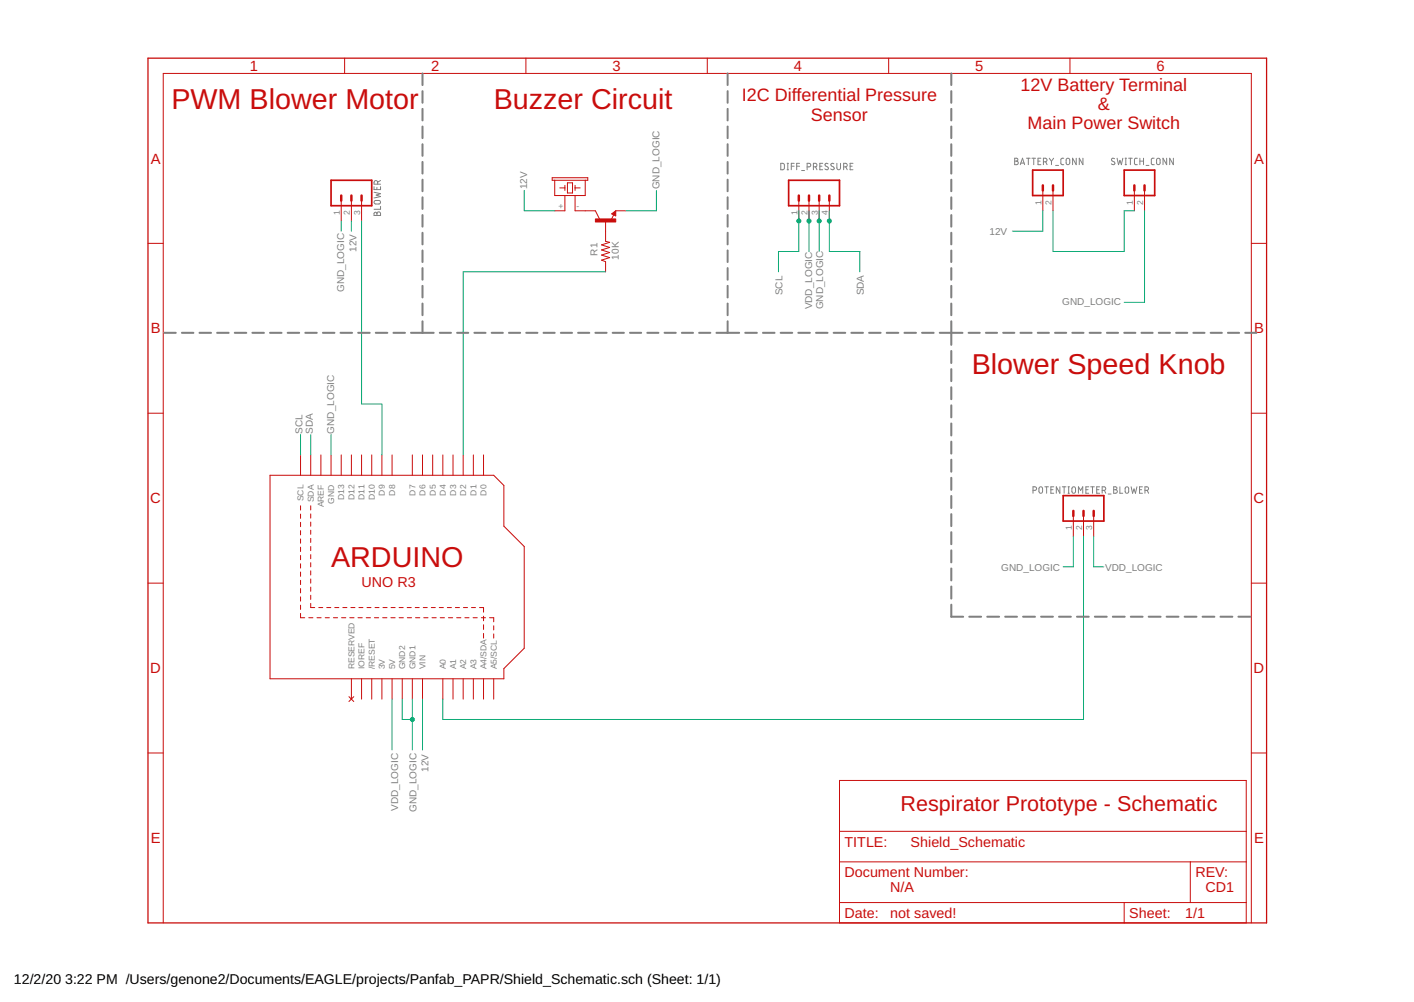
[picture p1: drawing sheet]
<svg xmlns="http://www.w3.org/2000/svg" width="353mm" height="250mm" viewBox="0 0 353 250" stroke-linecap="round" stroke-linejoin="round" font-family="sans-serif">
<g fill="none" stroke="#808080" stroke-width=".25">
<path d="M253.4 39.5h.5a.36 .36 0 0 1 .3 .4 .36 .36 0 0 1-.3 .3 .44 .44 0 0 1 .4 .5 .44 .44 0 0 1-.4 .4h-.5zM256.3 39.5h1M256.8 39.5v1.6M257.7 39.5h.9M258.2 39.5v1.6M259.9 39.5h-.7v1.6h.7M262 39.5l.6 .8M263.1 39.5l-.5 .8M265.7 39.5h-.5l-.3 .4 .1 1 .7 .2M266.4 39.6l.3-.1 .3 .1 .2 1.1a.46 .46 0 0 1-.5 .4 .46 .46 0 0 1-.4-.4zM268.8 39.5v1.6l-.9-1.6v1.6M270.4 39.5v1.6l-.9-1.6v1.6"/>
<path d="M278.3 39.6a.41 .41 0 0 0-.6 0 .41 .41 0 0 0 0 .6l.6 .2a.44 .44 0 0 1-.1 .7 .44 .44 0 0 1-.7-.2M279 39.5l.3 1.6 .4-1.1 .4 1.1 .3-1.6M281 39.5h.3M281.2 39.5v1.6M281.9 39.5h.9M282.3 39.5v1.6M284 39.5h-.5l-.2 .4v1l.2 .2h.5M284.7 39.5v1.6M285.6 39.5v1.6M288.2 39.5h-.4l-.3 .4v1l.7 .2M289 39.6l.3-.1 .3 .1 .1 1.1a.44 .44 0 0 1-.4 .4 .44 .44 0 0 1-.5-.4zM291.4 39.5v1.6l-1-1.6v1.6"/>
<path d="M293 39.5v1.6l-.9-1.6v1.6M93.4 46.6v.7h1.6v-.7M93.4 48l1.6 .3-1 .4 1 .4-1.6 .3M93.5 53.1l.4-.1 .2 .3a.46 .46 0 0 1 .5-.4 .46 .46 0 0 1 .4 .4v.5h-1.6zM93.5 50.2l1.1-.2a.44 .44 0 0 1 .4 .5 .44 .44 0 0 1-.4 .4l-1.1-.1-.1-.3zM94.1 46.8v.5M94.1 53.3v.5M94.3 46v-.5a.46 .46 0 0 0-.4-.4 .46 .46 0 0 0-.5 .4v.5h1.6M95 51.5v.7h-1.6M95 45.1l-.7 .3M195 40.8h.6l.3 .2v.9l-.3 .5h-.6zM196.6 40.8h.3"/>
<path d="M196.6 42.4h.3M196.7 40.8v1.6M197.6 41.5h.7M198.3 40.8h-.7v1.6M199 41.5h.7M199.7 40.8h-.7v1.6M200.2 42.6h.7M201.6 41.7h.4a.44 .44 0 0 0 .5-.5 .44 .44 0 0 0-.5-.4h-.4v1.6M203.1 41.7h.5a.44 .44 0 0 0 .4-.5 .44 .44 0 0 0-.4-.4h-.5v1.6M203.7 41.7l.3 .7M204.7 41.5h.6M205.5 40.8h-.8v1.6h.8"/>
<path d="M206.8 40.9a.41 .41 0 0 0-.6-.1 .41 .41 0 0 0-.1 .6l.6 .3a.44 .44 0 0 1 0 .7 .44 .44 0 0 1-.7-.2M208.3 40.9a.41 .41 0 0 0-.6-.1 .41 .41 0 0 0-.1 .6l.6 .3a.44 .44 0 0 1-.1 .7 .44 .44 0 0 1-.6-.2M209 40.8v1.1a.46 .46 0 0 0 .5 .5 .46 .46 0 0 0 .4-.5v-1.1M210.7 41.7h.4a.44 .44 0 0 0 .5-.5 .44 .44 0 0 0-.5-.4h-.4v1.6M211.2 41.7l.4 .7M212.3 41.5h.5M213 40.8h-.7v1.6h.7M253.4 40.2h.5M254.8 41.1l.6-1.6 .5 1.6M254.9 40.7h.9M259.2 40.2h.6M260.6 40.4h.4a.44 .44 0 0 0 .5-.5 .44 .44 0 0 0-.5-.4h-.4v1.6"/>
<path d="M261.1 40.4l.4 .7M262.6 40.3v.8M263.6 41.3h.8M281 41.1h.3M284.7 40.2h.9M286.2 41.3h.7M258 122.4h.4a.44 .44 0 0 0 .5-.4 .44 .44 0 0 0-.5-.5h-.4v1.6M259.6 121.6l.3-.1 .3 .1 .2 1.1a.46 .46 0 0 1-.5 .4 .46 .46 0 0 1-.4-.4zM260.9 121.5h.9M261.4 121.5v1.6M262.4 122.2h.6M263.2 121.5h-.8v1.6h.8"/>
<path d="M264.7 121.5v1.6l-.9-1.6v1.6M265.3 121.5h.9M265.7 121.5v1.6M266.7 121.5h.4M266.7 123.1h.4M266.9 121.5v1.6M267.8 121.6l.3-.1 .4 .1 .1 1.1a.46 .46 0 0 1-.5 .4 .46 .46 0 0 1-.4-.4zM269.3 123.1v-1.6l.6 .9 .5-.9v1.6M271.2 122.2h.5M271.9 121.5h-.7v1.6h.7M272.4 121.5h.9M272.8 121.5v1.6"/>
<path d="M273.9 122.2h.5M274.6 121.5h-.7v1.6h.7M275.3 122.4h.4a.44 .44 0 0 0 .5-.4 .44 .44 0 0 0-.5-.5h-.4v1.6M275.8 122.4l.4 .7M276.8 123.3h.7M278.1 121.5h.5a.36 .36 0 0 1 .4 .4 .36 .36 0 0 1-.4 .3 .44 .44 0 0 1 .4 .5 .44 .44 0 0 1-.4 .4h-.5zM278.1 122.2h.5M279.7 121.5v1.6h.7M281.1 121.6l.3-.1 .3 .1 .2 1.1a.44 .44 0 0 1-.5 .4 .44 .44 0 0 1-.4-.4zM282.5 121.5l.4 1.6 .3-1.1 .4 1.1 .3-1.6M284.6 122.2h.5M285.3 121.5h-.7v1.6h.7"/>
<path d="M285.9 122.4h.5a.44 .44 0 0 0 .5-.4 .44 .44 0 0 0-.5-.5h-.5v1.6M286.5 122.4l.4 .7"/>
</g>
<g fill="none" stroke="#c90d0c" stroke-width=".25">
<path d="M86.1 14.5v3.8M131.3 14.5v3.8M176.6 14.5v3.8M221.9 14.5v3.8M267.2 14.5v3.8M85.2 50.1v5.1M87.8 50.1v5.1M90.3 50.1v5.1M137.9 44.4h8.9v.6h-8.9zM138.5 45v3.8h7.7v-3.8M139.8 46.9h1.3M141.1 48.8v3.8h-2.6"/>
<path d="M141.1 46.3v1.2M141.7 45.6h1.3v2.6h-1.3zM143.6 48.8v3.8h5.1l1 2.1M143.6 46.9h1.3M143.6 46.3v1.2M151.2 55.2v5l1.1 .3-2.1 .6 2.1 .7-2.1 .6 2.1 .6-2.1 .7 2.1 .6-2.1 .6 1 .4v2.6M152.8 53.4l1-.8v1.3zM153.3 53.6l-.6 1.2M153.3 53.4l.2-.1v.3l-.5-.2 .6-.5v.7M153.8 52.6h2.5M199.5 50.1v5.1M202 50.1v5.1"/>
<path d="M204.6 50.1v5.1M207.1 50.1v5.1M260.4 47.5v5.1M263 47.5v5.1M283.3 47.5v5.1M285.8 47.5v5.1M37 60.7h3.8M312.5 60.7h3.8M37 103.1h3.8M67.4 118.6h55.9l2.5 2.6v10.1l5.1 5.1v25.4l-5.1 5.1v2.5h-58.4zM75.1 113.6v5M77.6 113.6v5"/>
<path d="M80.1 113.6v5M82.7 113.6v5M85.2 113.6v5M87.8 113.6v5M90.3 113.6v5M92.8 113.6v5M95.4 113.6v5M97.9 113.6v5M103 113.6v5M105.5 113.6v5M108.1 113.6v5M110.6 113.6v5"/>
<path d="M113.1 113.6v5M115.7 113.6v5M118.2 113.6v5M120.8 113.6v5M312.5 103.1h3.8M75.1 126.3v1M75.1 128.3v1.1M75.1 130.4v1.1M75.1 132.5v1M75.1 134.5v1.1M75.1 136.6v1.1M75.1 138.7v1"/>
<path d="M77.6 126.3v1M77.6 128.3v1M77.6 130.3v1.1M77.6 132.4v1M77.6 134.4v1M77.6 136.4v1M77.6 138.5v1M268.1 128.8v5.1M270.6 128.8v5.1M273.1 128.8v5.1M37 145.6h3.8M75.1 140.7v1.1"/>
<path d="M75.1 142.8v1.1M75.1 144.9v1M75.1 146.9v1.1M75.1 149v1.1M75.1 151.1v1M75.1 153.1v1.1h1M77.1 154.2h1M77.6 140.5v1M77.6 142.5v1M77.6 144.5v1.1M77.6 146.6v1M77.6 148.6v1"/>
<path d="M77.6 150.6v1.1h1M79.2 154.2h1M79.6 151.7h1M81.2 154.2h1.1M81.6 151.7h1M83.3 154.2h1M83.6 151.7h1M85.3 154.2h1.1M85.6 151.7h1M87.4 154.2h1M87.6 151.7h1M89.4 154.2h1.1"/>
<path d="M89.6 151.7h1M91.5 154.2h1M91.7 151.7h.9M93.5 154.2h1.1M93.7 151.7h1M95.6 154.2h1M95.7 151.7h1M97.6 154.2h1.1M97.7 151.7h1M99.7 154.2h1M99.7 151.7h1M101.7 151.7h1"/>
<path d="M101.7 154.2h1.1M103.7 151.7h1M103.8 154.2h1M105.7 151.7h1M105.8 154.2h1.1M107.7 151.7h1M107.9 154.2h1M109.7 151.7h1M109.9 154.2h1.1M111.7 151.7h1M112 154.2h1.1M113.7 151.7h1"/>
<path d="M114 154.2h1.1M115.7 151.7h1.1M116.1 154.2h1M117.8 151.7h.9M118.2 154.2h1M119.8 151.7h1v1.1M120.2 154.2h1M120.8 153.8v1.2M120.8 156v1.1M120.8 158.1v1.2M122.3 154.2h1v1M123.3 156.2v1"/>
<path d="M123.3 158.2v1.1M312.5 145.6h3.8M87.1 173.9l1.2 1.2M87.8 169.4v5.1M88.3 173.9l-1.2 1.2M90.3 169.4v5.1M92.8 169.4v5.1M95.4 169.4v5.1M97.9 169.4v5.1M100.5 169.4v5.1M103 169.4v5.1M105.5 169.4v5.1"/>
<path d="M110.6 169.4v5.1M113.1 169.4v5.1M115.7 169.4v5.1M118.2 169.4v5.1M120.8 169.4v5.1M123.3 169.4v5.1M37 188h3.8M209.7 194.8h101.5v35.6h-101.5zM312.5 188h3.8M209.7 215.1h101.5M209.7 207.5h101.5M297.3 215.1v10.2"/>
<path d="M40.8 230.4v-212.1h271.7v212.1M209.7 225.3h101.5M280.8 225.3v5.1"/>
</g>
<path d="M82.7 45h10.1v6.4h-10.1zM197 45h12.7v6.4h-12.7zM257.9 42.5h7.6v6.3h-7.6zM280.8 42.5h7.6v6.3h-7.6zM265.5 123.7h10.2v6.4h-10.2z" fill="none" stroke="#c90d0c" stroke-width=".42"/>
<g fill="none" stroke="#c90d0c" stroke-width=".61">
<path d="M85.2 48.8v1.3M87.8 48.8v1.3M90.3 48.8v1.3M199.5 48.8v1.3M202 48.8v1.3M204.6 48.8v1.3M207.1 48.8v1.3M260.4 46.3v1.2M263 46.3v1.2M283.3 46.3v1.2M285.8 46.3v1.2M268.1 127.5v1.3"/>
<path d="M270.6 127.5v1.3M273.1 127.5v1.3"/>
</g>
<path d="M148.7 54.7h5.1v.7h-5.1z" fill="#c90d0c" stroke="#c90d0c" stroke-width=".25"/>
<path d="M37 14.5h279.3v215.9h-279.3z" fill="none" stroke="#c90d0c" stroke-width=".32"/>
<g fill="none" stroke="#0dab76" stroke-width=".25">
<path d="M85.2 55.2v2.5M87.8 55.2v2.5M90.3 55.2v45.7h5.1v12.7M130.9 47.5v5.1h7.6M163.9 47.5v5.1h-7.6M199.5 52.6v10.2h-5.1v5.1M202 52.6v10.2M204.6 52.6v10.2M207.1 52.6v10.2h7.6v5.1M260.4 52.6v5.1h-7.6M263 52.6v10.2h17.8v-10.2h2.5M285.8 52.6v22.9h-5"/>
<path d="M151.2 67.9h-35.5v45.7M75.1 108.5v5.1M77.6 108.5v5.1M82.7 108.5v5.1M268.1 133.9v7.6h-2.6M270.6 133.9v45.7h-160v-5.1M273.1 133.9v7.6h2.6M97.9 174.5v12.7M100.5 174.5v5.1h2.5M103 174.5v12.7M105.5 174.5v12.7"/>
</g>
<g fill="#0dab76" stroke="#0dab76" stroke-width=".25">
<circle cx="204.6" cy="55.2" r=".51"/>
<circle cx="103" cy="179.6" r=".51"/>
<circle cx="199.5" cy="55.2" r=".51"/>
<circle cx="207.1" cy="55.2" r=".51"/>
<circle cx="202" cy="55.2" r=".51"/>
</g>
<g fill="none" stroke="#808080" stroke-width=".51">
<path d="M105.5 18.3v2.9M181.7 18.3v2.9M237.6 18.3v2.9M105.5 22.8v2.9M105.5 27.2v2.9M105.5 31.6v2.9M105.5 36v2.9M181.7 22.8v2.9M181.7 27.2v2.9M181.7 31.6v2.9M181.7 36v2.9M237.6 22.8v2.9"/>
<path d="M237.6 27.2v2.9M237.6 31.6v2.9M237.6 36v2.9M105.5 40.4v2.9M105.5 44.9v2.8M105.5 49.3v2.9M105.5 53.7v2.9M105.5 58.1v2.9M181.7 40.4v2.9M181.7 44.9v2.8M181.7 49.3v2.9M181.7 53.7v2.9"/>
<path d="M181.7 58.1v2.9M237.6 40.4v2.9M237.6 44.9v2.8M237.6 49.3v2.9M237.6 53.7v2.9M237.6 58.1v2.9M105.5 62.5v2.9M105.5 66.9v2.9M105.5 71.4v2.9M105.5 75.8v2.9M181.7 62.5v2.9M181.7 66.9v2.9"/>
<path d="M181.7 71.4v2.9M181.7 75.8v2.9M237.6 62.5v2.9M237.6 66.9v2.9M237.6 71.4v2.9M237.6 75.8v2.9M41 83.1h2.9M45.4 83.1h2.9M49.8 83.1h2.9M54.2 83.1h2.9M58.6 83.1h2.9M63 83.1h2.9"/>
<path d="M67.4 83.1h2.9M71.8 83.1h2.9M76.2 83.1h2.9M80.6 83.1h2.9M85 83.1h2.9M89.5 83.1h2.8M93.9 83.1h2.8M98.3 83.1h2.8M102.6 83.1h5.7M105.5 80.2v2.9M109.8 83.1h2.8M114.2 83.1h2.7"/>
<path d="M118.5 83.1h2.8M122.8 83.1h2.8M127.1 83.1h2.8M131.4 83.1h2.8M135.7 83.1h2.8M140.1 83.1h2.8M144.4 83.1h2.8M148.7 83.1h2.8M153 83.1h2.8M157.3 83.1h2.8M161.6 83.1h2.8M166 83.1h2.8"/>
<path d="M170.3 83.1h2.8M174.6 83.1h2.8M178.9 83.1h5.7M181.7 80.2v2.9M186.1 83.1h2.9M190.5 83.1h2.9M195 83.1h2.8M199.4 83.1h2.9M203.8 83.1h2.9M208.2 83.1h2.9M212.6 83.1h2.9M217 83.1h2.9"/>
<path d="M221.4 83.1h2.9M225.9 83.1h2.8M230.3 83.1h2.9M234.7 83.1h5.7M237.6 80.2v5.9M237.6 87.6v3M237.6 92.1v3M237.6 96.7v3M241.9 83.1h2.8M246.2 83.1h2.8M250.5 83.1h2.8M254.8 83.1h2.8"/>
<path d="M259.2 83.1h2.8M263.5 83.1h2.8M267.8 83.1h2.8M272.1 83.1h2.8M276.4 83.1h2.8M280.8 83.1h2.7M285.1 83.1h2.8M289.4 83.1h2.8M293.7 83.1h2.8M298 83.1h2.8M302.3 83.1h2.8M306.7 83.1h2.8"/>
<path d="M311 83.1h2.8M237.6 101.2v3M237.6 105.7v3M237.6 110.2v3M237.6 114.7v3.1M237.6 119.3v3M237.6 123.8v3M237.6 128.3v3M237.6 132.8v3M237.6 137.4v3M237.6 141.9v3M237.6 146.4v3"/>
<path d="M237.6 150.9v3h2.9M242.1 153.9h2.9M246.5 153.9h3M251 153.9h3M255.5 153.9h3M260 153.9h3M264.5 153.9h2.9M269 153.9h2.9M273.4 153.9h3M277.9 153.9h3M282.4 153.9h2.9M286.9 153.9h2.9"/>
<path d="M291.4 153.9h2.9M295.8 153.9h3M300.3 153.9h3M304.8 153.9h3M309.3 153.9h3"/>
</g>
<g font-size="7.2" fill="#c90d0c">
<text x="42.8" y="27.2">PWM Blower Motor</text>
<text x="123.3" y="27.2">Buzzer Circuit</text>
<text x="242.7" y="93.2">Blower Speed Knob</text>
<text x="82.7" y="141.5">ARDUINO</text>
</g>
<text font-size="5.4" fill="#c90d0c" x="224.9" y="202.4">Respirator Prototype - Schematic</text>
<g font-size="4.5" fill="#c90d0c">
<text x="254.9" y="22.8">12V Battery Terminal</text>
<text x="185.3" y="25.3">I2C Differential Pressure</text>
<text x="274.2" y="27.5">&amp;</text>
<text x="202.5" y="30.1">Sensor</text>
<text x="256.6" y="32.3">Main Power Switch</text>
</g>
<g font-size="3.7" fill="#c90d0c">
<text x="62.4" y="17.7">1</text>
<text x="107.7" y="17.7">2</text>
<text x="153" y="17.7">3</text>
<text x="198.3" y="17.7">4</text>
<text x="243.6" y="17.7">5</text>
<text x="288.8" y="17.7">6</text>
<text x="37.6" y="40.8">A</text>
<text x="313.2" y="40.8">A</text>
<text x="37.6" y="83.2">B</text>
<text x="313.2" y="83.2">B</text>
<text x="37.5" y="125.6">C</text>
<text x="313.1" y="125.6">C</text>
<text x="37.5" y="168.1">D</text>
<text x="313.1" y="168.1">D</text>
<text x="37.6" y="210.5">E</text>
<text x="313.2" y="210.5">E</text>
</g>
<g font-size="3.6" fill="#c90d0c">
<text x="90.3" y="146.6">UNO R3</text>
<text x="210.9" y="211.3">TITLE:</text>
<text x="227.4" y="211.3">Shield_Schematic</text>
<text x="210.9" y="219">Document Number:</text>
<text x="298.5" y="219">REV:</text>
<text x="222.3" y="222.8">N/A</text>
<text x="301.1" y="222.8">CD1</text>
<text x="210.9" y="229.1">Date:</text>
<text x="222.3" y="229.1">not saved!</text>
<text x="282" y="229.1">Sheet:</text>
<text x="296" y="229.1">1/1</text>
</g>
<g font-size="3.5">
<text x="3.5" y="245.6">12/2/20</text>
<text x="16.3" y="245.6">3:22 PM /Users/genone2/Documents/EAGLE/projects/Panfab_PAPR/Shield_Schematic.sch (Sheet: 1/1)</text>
</g>
<g font-size="2.5" fill="#808080">
<text x="131.7" y="47.3" transform="rotate(-90 131.7 47.3)">12V</text>
<text x="164.7" y="47.3" transform="rotate(-90 164.7 47.3)">GND_LOGIC</text>
<text x="247.1" y="58.7">12V</text>
<text x="89" y="62.9" transform="rotate(-90 89 62.9)">12V</text>
<text x="149.2" y="63.8" transform="rotate(-90 149.2 63.8)">R1</text>
<text x="154.5" y="64.8" transform="rotate(-90 154.5 64.8)">10K</text>
<text x="86" y="72.9" transform="rotate(-90 86 72.9)">GND_LOGIC</text>
<text x="195.4" y="73.7" transform="rotate(-90 195.4 73.7)">SCL</text>
<text x="202.8" y="77.2" transform="rotate(-90 202.8 77.2)">VDD_LOGIC</text>
<text x="205.6" y="77.2" transform="rotate(-90 205.6 77.2)">GND_LOGIC</text>
<text x="215.7" y="73.8" transform="rotate(-90 215.7 73.8)">SDA</text>
<text x="265.3" y="76.2">GND_LOGIC</text>
<text x="75.6" y="108.2" transform="rotate(-90 75.6 108.2)">SCL</text>
<text x="78.1" y="108.2" transform="rotate(-90 78.1 108.2)">SDA</text>
<text x="83.4" y="108.2" transform="rotate(-90 83.4 108.2)">GND_LOGIC</text>
<text x="250" y="142.5">GND_LOGIC</text>
<text x="276" y="142.5">VDD_LOGIC</text>
<text x="107" y="192.7" transform="rotate(-90 107 192.7)">12V</text>
<text x="99.4" y="202.4" transform="rotate(-90 99.4 202.4)">VDD_LOGIC</text>
<text x="104" y="202.7" transform="rotate(-90 104 202.7)">GND_LOGIC</text>
</g>
<g font-size="2.1" fill="#808080">
<text x="84.9" y="53.6" transform="rotate(-90 84.9 53.6)">1</text>
<text x="87.4" y="53.6" transform="rotate(-90 87.4 53.6)">2</text>
<text x="89.9" y="53.6" transform="rotate(-90 89.9 53.6)">3</text>
<text x="139.5" y="52.3">+</text>
<text x="144" y="52.3">-</text>
<text x="199.1" y="53.6" transform="rotate(-90 199.1 53.6)">1</text>
<text x="201.7" y="53.6" transform="rotate(-90 201.7 53.6)">2</text>
<text x="204.2" y="53.6" transform="rotate(-90 204.2 53.6)">3</text>
<text x="206.8" y="53.6" transform="rotate(-90 206.8 53.6)">4</text>
<text x="260.1" y="51.1" transform="rotate(-90 260.1 51.1)">1</text>
<text x="262.6" y="51.1" transform="rotate(-90 262.6 51.1)">2</text>
<text x="282.9" y="51.1" transform="rotate(-90 282.9 51.1)">1</text>
<text x="285.5" y="51.1" transform="rotate(-90 285.5 51.1)">2</text>
<text x="75.8" y="125.1" transform="rotate(-90 75.8 125.1)">SCL</text>
<text x="78.4" y="125.4" transform="rotate(-90 78.4 125.4)">SDA</text>
<text x="83.4" y="125.7" transform="rotate(-90 83.4 125.7)">GND</text>
<text x="86" y="124.9" transform="rotate(-90 86 124.9)">D13</text>
<text x="88.5" y="124.9" transform="rotate(-90 88.5 124.9)">D12</text>
<text x="91.1" y="124.7" transform="rotate(-90 91.1 124.7)">D11</text>
<text x="93.6" y="124.9" transform="rotate(-90 93.6 124.9)">D10</text>
<text x="96.1" y="123.7" transform="rotate(-90 96.1 123.7)">D9</text>
<text x="98.7" y="123.7" transform="rotate(-90 98.7 123.7)">D8</text>
<text x="103.7" y="123.7" transform="rotate(-90 103.7 123.7)">D7</text>
<text x="106.3" y="123.7" transform="rotate(-90 106.3 123.7)">D6</text>
<text x="108.8" y="123.7" transform="rotate(-90 108.8 123.7)">D5</text>
<text x="111.4" y="123.7" transform="rotate(-90 111.4 123.7)">D4</text>
<text x="113.9" y="123.7" transform="rotate(-90 113.9 123.7)">D3</text>
<text x="116.4" y="123.7" transform="rotate(-90 116.4 123.7)">D2</text>
<text x="119" y="123.7" transform="rotate(-90 119 123.7)">D1</text>
<text x="121.5" y="123.7" transform="rotate(-90 121.5 123.7)">D0</text>
<text x="80.9" y="126.7" transform="rotate(-90 80.9 126.7)">AREF</text>
<text x="267.7" y="132.3" transform="rotate(-90 267.7 132.3)">1</text>
<text x="270.2" y="132.3" transform="rotate(-90 270.2 132.3)">2</text>
<text x="272.8" y="132.3" transform="rotate(-90 272.8 132.3)">3</text>
<text x="88.5" y="167.1" transform="rotate(-90 88.5 167.1)">RESERVED</text>
<text x="91.1" y="167.1" transform="rotate(-90 91.1 167.1)">IOREF</text>
<text x="93.6" y="167.1" transform="rotate(-90 93.6 167.1)">/RESET</text>
<text x="96.1" y="167.1" transform="rotate(-90 96.1 167.1)">3V</text>
<text x="98.7" y="167.1" transform="rotate(-90 98.7 167.1)">5V</text>
<text x="101.2" y="167.1" transform="rotate(-90 101.2 167.1)">GND2</text>
<text x="103.7" y="167.1" transform="rotate(-90 103.7 167.1)">GND1</text>
<text x="106.3" y="167.1" transform="rotate(-90 106.3 167.1)">VIN</text>
<text x="111.4" y="167.1" transform="rotate(-90 111.4 167.1)">A0</text>
<text x="113.9" y="167.1" transform="rotate(-90 113.9 167.1)">A1</text>
<text x="116.4" y="167.1" transform="rotate(-90 116.4 167.1)">A2</text>
<text x="119" y="167.1" transform="rotate(-90 119 167.1)">A3</text>
<text x="121.5" y="167.1" transform="rotate(-90 121.5 167.1)">A4/SDA</text>
<text x="124.1" y="167.1" transform="rotate(-90 124.1 167.1)">A5/SCL</text>
</g>
</svg>
